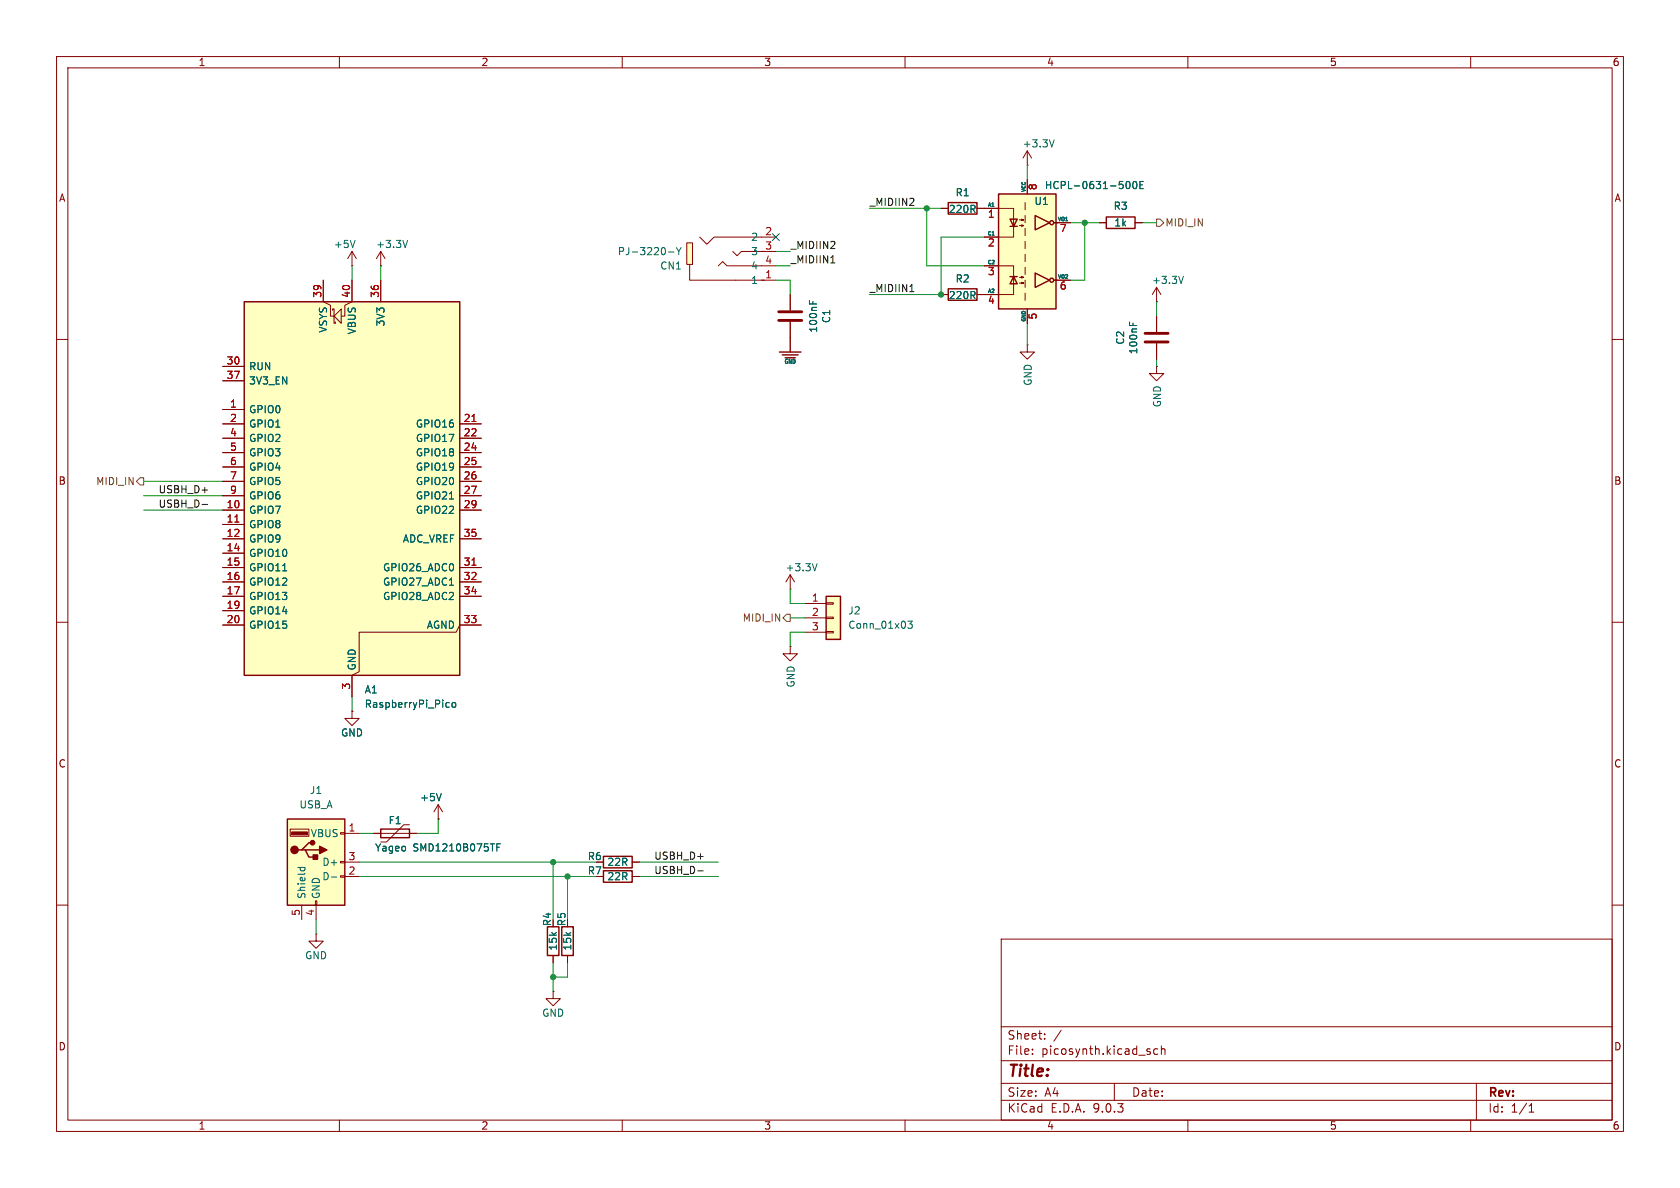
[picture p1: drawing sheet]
<svg xmlns="http://www.w3.org/2000/svg" width="297mm" height="210mm" viewBox="0 0 297 210" stroke-linecap="round" stroke-linejoin="round" font-family="sans-serif">
<g fill="none" stroke="#840000" stroke-width=".18">
<path d="M10 10h277v190h-277zM12 12h273v186h-273zM60 10v2M110 10v2M160 10v2M210 10v2M260 10v2M139.7 52.1v2.8M139.7 56.9v5.3M204.5 53.3h.1M204.5 50.8l-.8 1.3M204.5 50.8l.7 1.3"/>
<path d="M204.5 50.8v2.5M10 60h2M204.5 64.8v1.2h1.2l-1.2 1.3-1.3-1.3h1.3M204.5 64.8h.1M285 60h2M10 110h2M285 110h2M66 147.3h7.7M72.4 145.8h-1l-3.1 3h-1M10 160h2M55.9 165.1v1.3h1.2l-1.2 1.2-1.3-1.2h1.3M55.9 165.1h.1"/>
<path d="M97.8 168.9v1.3M100.3 168.9v1.3M177 166h108v32h-108zM285 160h2M60 198v2M110 198v2M160 198v2M177 194.5h108M177 191.5h108M177 187.5h108M177 181.5h108M182.5 186.3v.1"/>
<path d="M182.5 185.5v.1M184.7 183.6v.1M184.7 182.8v.1M187.6 182.1l-1.3 2M197 191.5v3M203.3 186v.3M204.7 185.5l-.5-.1-.2 .3v.4l.1 .2h.6M205.3 185.5l.2-.1 .4 .1 .1 .9M205.3 184.9v1.5M210 198v2M260 198v2M261 191.5v6.5"/>
<path d="M270.3 196.6h.9M270.3 195.5l.4-.4v1.5"/>
</g>
<path d="M137.8 62.2h3.8M138.3 62.7h2.8M138.8 63.2h1.8M67.3 146.6h5.1v1.5h-5.1zM96.8 163.8h2v5.1h-2zM99.3 163.8h2v5.1h-2z" fill="none" stroke="#840000" stroke-width=".25"/>
<path d="M143.1 53.1v.6M143.7 53.3v.4M209.2 48.8l-.4 1.3M87.8 149.8h.5M88.4 149.2h-.6v1.2" fill="none" stroke="#006464" stroke-width=".18"/>
<path d="M137.7 56.6h4M137.7 55.1h4" fill="none" stroke="#840000" stroke-width=".51"/>
<path d="M50.8 144.8h10.2v15.2h-10.2z" fill="#ffffc2"/>
<path d="M167.6 51.1h5.1v2h-5.1zM50.8 144.8h10.2v15.2h-10.2zM53.3 150.2h.7l.6 1.3h1.3M54 150.2h2.5M55.2 149h-.6l-1.3 1.2h-.6" fill="none" stroke="#840000" stroke-width=".25"/>
<g fill="#840000" stroke="#840000" stroke-width=".25">
<path d="M55.4 151.1h.7v.8h-.7z"/>
<path d="M56.5 149.6l1.3 .6-1.3 .7z"/>
<circle cx="52.1" cy="150.2" r=".63"/>
<circle cx="55.2" cy="149" r=".38"/>
</g>
<path d="M51.6 147.1h2.8v.5h-2.8z" fill="#840000" stroke="#840000" stroke-width=".18"/>
<g fill="none" stroke="#840000" stroke-width=".18">
<path d="M166.4 52.1h1.2M172.7 52.1h1.3M181.6 61v1.2h1.3l-1.3 1.3-1.3-1.3h1.3M181.6 61h.1M51.3 146.6h3.3v1.2h-3.3zM55.8 159.3h.2v.7h-.2zM60.2 147.2h.8v.2h-.8zM60.2 152.3h.8v.2h-.8zM60.2 154.8h.8v.3h-.8zM61 147.3h2.5M61 152.4h2.5M61 154.9h2.5"/>
<path d="M53.3 160v2.6M55.9 160v2.6"/>
</g>
<path d="M52.6 153.3h1.3M53.1 153.3v.4M53.9 153.3v.4M58.6 155h.9" fill="none" stroke="#006464" stroke-width=".18"/>
<path d="M121.4 42.9h1v3.8h-1z" fill="#ffffc2"/>
<g fill="none" stroke="#840000" stroke-width=".18">
<path d="M181.6 29.2h.1M181.6 26.7l-.8 1.2M181.6 26.7l.8 1.2M181.6 26.7v2.5M194.3 39.4h1.3M200.7 39.4h1.2M62.2 47h.1M62.2 44.5l-.7 1.2M62.2 44.5l.8 1.2M62.2 44.5v2.5M67.3 47h.1M67.3 44.5l-.8 1.2"/>
<path d="M67.3 44.5l.8 1.2M67.3 44.5v2.5M121.4 42.9h1v3.8h-1zM121.9 46.7v2.8h15.3M123.7 41.9l1.3 1.3 1.2-1.3h11M127 47l.8-.8 .7 .8h8.7M129.5 44.5l.8 .7 .8-.7h4M134.6 44.5h2.6M105.4 152.4h1.3M105.4 154.9h1.3M111.8 152.4h1.2M111.8 154.9h1.2"/>
</g>
<path d="M186.4 24.7l-.5 1.3M62.8 42.5l-.4 1.3M72.1 42.5l-.5 1.3M118.2 44.5h.9M119.6 43.8l.4 .6M120 44.4v.6M120.4 43.8l-.4 .6" fill="none" stroke="#006464" stroke-width=".18"/>
<path d="M195.6 38.4h5.1v2h-5.1zM106.7 151.4h5.1v2h-5.1zM106.7 153.9h5.1v2.1h-5.1z" fill="none" stroke="#840000" stroke-width=".25"/>
<path d="M176.5 34.3h10.2v20.3h-10.2z" fill="#ffffc2"/>
<g fill="none" stroke="#840000" stroke-width=".25">
<path d="M167.6 35.8h5.1v2h-5.1zM176.5 34.3h10.2v20.3h-10.2zM178.6 38.7h1.2l-.6 1.3zM183 38.1l2.5 1.3-2.5 1.2zM186.3 39.4h.6M178.6 40h1.2M178.6 48.9h1.2M179.2 48.9l.6 1.3h-1.2zM183 48.3l2.5 1.2-2.5 1.3zM186.3 49.5h.5"/>
<circle cx="185.9" cy="39.4" r=".36"/>
<circle cx="185.9" cy="49.5" r=".36"/>
</g>
<g fill="none" stroke="#840000" stroke-width=".18">
<path d="M166.4 36.8h1.2M172.7 36.8h3.8M176.7 36.8h2.5v3.3M180.2 38.9h.8l-.4 .1v-.3l.4 .2M180.2 39.9h.8l-.4 .1v-.2l.4 .1M181.2 35.8v1.3M181.2 38.1v1.3M181.6 31.8v2.5M186.7 39.4h2.5M174 41.9h2.5M174 47h2.5M174 52.1h2.5"/>
<path d="M176.7 47h2.5v3.3M179.2 50.2v1.9h-2.5M179.2 40v1.9h-2.5M180.2 49h.8l-.4 .1v-.2l.4 .1M180.2 50h.8l-.4 .2v-.3l.4 .1M181.2 40.4v1.3M181.2 42.7v1.2M181.2 45v1.2M181.2 47.2v1.3M181.2 49.5v1.3M181.2 51.8v1.3M181.6 54.6v2.6"/>
<path d="M186.7 49.5h2.5M204.5 55.9v2.8M204.5 60.7v2.8M139.7 114.3v1.3h1.3l-1.3 1.2-1.3-1.2h1.3M139.7 114.3h.1M97.8 175.3v1.2h1.3l-1.3 1.3-1.3-1.3h1.3M97.8 175.3h.1"/>
</g>
<path d="M199.2 32.2l.2-.1a.68 .68 0 0 1 .4 .6 .68 .68 0 0 1-.4 .6l-.2-.1-.1-.3zM200.4 32.2l.2-.1a.68 .68 0 0 1 .4 .6 .68 .68 0 0 1-.4 .6l-.2-.1-.1-.3zM201.5 32.7h.5M202.1 32.1h-.6v1.2h.6M175.4 41.6h.4M199.7 56.9v.6M200.3 57.1v.4" fill="none" stroke="#006464" stroke-width=".18"/>
<path d="M202.4 58.9h4.1M202.4 60.5h4.1" fill="none" stroke="#840000" stroke-width=".51"/>
<path d="M43.2 53.3h38.1v66.1h-38.1z" fill="#ffffc2"/>
<path d="M43.2 53.3h38.1v66.1h-38.1z" fill="none" stroke="#840000" stroke-width=".25"/>
<g fill="none" stroke="#840000" stroke-width=".18">
<path d="M57.1 49.5v3.8l1.3 .7v1.9h.7M58.8 54.9v-.3h.3v2.6h.2v-.3M59.1 55.9l1.2-1.3v2.6zM62.2 49.5v3.8l-1.2 .7v1.9h-.7M67.3 49.5v3.8M39.4 64.8h3.8M39.4 67.3h3.8M39.4 72.4h3.8M39.4 74.9h3.8M39.4 77.5h3.8M81.3 74.9h3.8M81.3 77.5h3.8"/>
<path d="M39.4 80h3.8M39.4 82.6h3.8M39.4 85.1h3.8M39.4 87.6h3.8M39.4 90.2h3.8M39.4 92.7h3.8M39.4 95.3h3.8M39.4 97.8h3.8M81.3 80h3.8M81.3 82.6h3.8M81.3 85.1h3.8M81.3 87.6h3.8"/>
<path d="M81.3 90.2h3.8M81.3 95.3h3.8M39.4 100.3h3.8M39.4 102.9h3.8M39.4 105.4h3.8M39.4 108h3.8M39.4 110.5h3.8M81.3 100.3h3.8M81.3 102.9h3.8M81.3 105.4h3.8M85.1 110.5h-3.8l-.7 1.3h-17.1v6.9l-1.3 .7v3.8M139.7 104.1h.1"/>
<path d="M139.7 101.6l-.8 1.3M139.7 101.6l.8 1.3M139.7 101.6v2.5M77.5 144.8h.1M77.5 142.2l-.8 1.3M77.5 142.2l.7 1.3M77.5 142.2v2.6"/>
</g>
<path d="M83.4 74.5h.8M41.5 92.3h.7M83.4 99.9h.8" fill="none" stroke="#a90000" stroke-width=".18"/>
<path d="M79.5 88.2h.7M144.5 99.6l-.5 1.3M50 100.9h.7M79.5 103.4h.7M79.1 124.2l.3 .1M79.4 125h-.3M80 124.3l.3-.1 .3 .2v.4l-.3 .2h-.3l-.1-.2zM78 140.3l-.4 1.2" fill="none" stroke="#006464" stroke-width=".18"/>
<path d="M146 105.4h2.6v7.6h-2.6z" fill="#ffffc2"/>
<path d="M146 105.4h2.6v7.6h-2.6z" fill="none" stroke="#840000" stroke-width=".25"/>
<g fill="none" stroke="#840000" stroke-width=".18">
<path d="M166.4 36.8h1.2M172.7 36.8h3.8M181.6 31.8v2.5M186.7 39.4h2.5M194.3 39.4h1.3M200.7 39.4h1.2M57.1 49.5v3.8M62.2 49.5v3.8M67.3 49.5v3.8M139.7 52.1v2.8M139.7 56.9v5.3M166.4 52.1h1.2"/>
<path d="M172.7 52.1h3.8M174 41.9h2.5M174 47h2.5M181.6 54.6v2.6M186.7 49.5h2.5M204.5 55.9v2.8M39.4 64.8h3.8M39.4 67.3h3.8M39.4 72.4h3.8M39.4 74.9h3.8M39.4 77.5h3.8M81.3 74.9h3.8"/>
<path d="M81.3 77.5h3.8M204.5 60.7v2.8M39.4 80h3.8M39.4 82.6h3.8M39.4 85.1h3.8M39.4 87.6h3.8M39.4 90.2h3.8M39.4 92.7h3.8M39.4 95.3h3.8M39.4 97.8h3.8M81.3 80h3.8M81.3 82.6h3.8"/>
<path d="M81.3 85.1h3.8M81.3 87.6h3.8M81.3 90.2h3.8M81.3 95.3h3.8M39.4 100.3h3.8M39.4 102.9h3.8M39.4 105.4h3.8M39.4 108h3.8M39.4 110.5h3.8M62.2 119.4v3.8M81.3 100.3h3.8M81.3 102.9h3.8"/>
<path d="M81.3 105.4h3.8M81.3 110.5h3.8M142.2 106.7h3.8M142.2 109.2h3.8M142.2 111.8h3.8M146 106.6h1.3v.2h-1.3zM146 109.1h1.3v.2h-1.3zM146 111.6h1.3v.3h-1.3zM62.2 125.7v1.3h1.3l-1.3 1.3-1.2-1.3h1.2M62.2 125.7h.1M66 147.3h1.3M72.4 147.3h1.3"/>
<path d="M77.5 144.8h.1M105.4 152.4h1.3M105.4 154.9h1.3M111.8 152.4h1.2M111.8 154.9h1.2M97.8 168.9v1.3M100.3 168.9v1.3"/>
</g>
<g fill="none" stroke="#006464" stroke-width=".18">
<path d="M199.2 32.2l.2-.1a.68 .68 0 0 1 .4 .6 .68 .68 0 0 1-.4 .6l-.2-.1-.1-.3zM200.4 32.2l.2-.1a.68 .68 0 0 1 .4 .6 .68 .68 0 0 1-.4 .6l-.2-.1-.1-.3zM201.5 32.7h.5M202.1 32.1h-.6v1.2h.6M143.1 53.1v.6M143.7 53.3v.4M175.4 41.6h.4M199.7 56.9v.6M200.3 57.1v.4M79.5 88.2h.7M50 100.9h.7M79.5 103.4h.7"/>
<path d="M160.5 109.8h.8l-.4 .5 .3 .1v.5l-.2 .2-.5-.2M79.1 124.2l.3 .1M79.4 125h-.3M80 124.3l.3-.1 .3 .2v.4l-.3 .2h-.3l-.1-.2zM78 140.3l-.4 1.2M87.8 149.8h.5M88.4 149.2h-.6v1.2"/>
</g>
<path d="M204.5 38.7h.6l.6 .7-.6 .6h-.6zM24.8 84.5h.6v1.2h-.6l-.7-.6zM139.1 108.6h.6v1.3h-.6l-.7-.7z" fill="none" stroke="#725600" stroke-width=".18"/>
<path d="M146.9 46.5h.7M160.8 51.6h.8M35.7 89.2h1M123.4 153.9h.9" fill="none" stroke="#0f0f0f" stroke-width=".18"/>
<g fill="none" stroke="#009600" stroke-width=".18">
<path d="M153.7 36.8h12.7M163.8 36.8v10.2h10.2M181.6 29.2v2.6M189.2 39.4h5.1M191.8 39.4v10.1h-2.6M201.9 39.4h2.6M62.2 47v2.5M67.3 47v2.5M137.2 49.5h2.5v2.6M137.2 47h2.5M137.2 44.5h2.5M174 41.9h-7.6v10.2h-12.7"/>
<path d="M181.6 57.2v3.8M204.5 53.3v2.6M204.5 63.5v1.3M25.4 85.1h14M25.4 87.6h14M25.4 90.2h14M139.7 104.1v2.6h2.5M139.7 109.2h2.5M142.2 111.8h-2.5v2.5M62.2 123.2v2.5M63.5 154.9h41.9M63.5 152.4h41.9"/>
<path d="M63.5 147.3h2.5M77.5 144.8v2.5h-3.8M97.8 152.4v10.2M100.3 154.9v7.7M113 154.9h14M113 152.4h14M55.9 162.6v2.5M97.8 170.2v5.1M100.3 170.2v2.5h-2.5"/>
</g>
<path d="M136.6 41.3l1.2 1.2M137.8 41.3l-1.2 1.2" fill="none" stroke="#000084" stroke-width=".18"/>
<path d="M83.4 74.5h.8M41.5 92.3h.7M83.4 99.9h.8" fill="none" stroke="#a90000" stroke-width=".18"/>
<g fill="#009600" stroke="#009600" stroke-width=".18">
<circle cx="100.3" cy="154.9" r=".46"/>
<circle cx="97.8" cy="172.7" r=".46"/>
<circle cx="97.8" cy="152.4" r=".46"/>
<circle cx="163.8" cy="36.8" r=".46"/>
<circle cx="166.4" cy="52.1" r=".46"/>
<circle cx="191.8" cy="39.4" r=".46"/>
</g>
<text font-size="2.8" fill="#840000" x="178" y="190.9">Title:</text>
<g font-size="2.1" fill="#840000">
<text x="178" y="184">Sheet:</text>
<text x="178" y="186.7">File:</text>
<text x="184.1" y="186.7">picosynth.kicad_sch</text>
<text x="178" y="196.9">KiCad</text>
<text x="178" y="194.1">Size:</text>
<text x="184.7" y="194.1">A4</text>
<text x="185.7" y="196.9">E.D.A.</text>
<text x="193.3" y="196.9">9.0.3</text>
<text x="200" y="194.1">Date:</text>
<text x="263" y="194.3">Rev:</text>
<text x="263" y="196.9">Id:</text>
<text x="267.1" y="196.9">1/1</text>
</g>
<g font-size="1.8" fill="#840000">
<text x="35" y="11.9">1</text>
<text x="85" y="11.9">2</text>
<text x="135" y="11.9">3</text>
<text x="185" y="11.9">4</text>
<text x="235" y="11.9">5</text>
<text x="285" y="11.9">6</text>
<text x="10.3" y="35.9">A</text>
<text x="285.3" y="35.9">A</text>
<text x="10.3" y="85.9">B</text>
<text x="285.3" y="85.9">B</text>
<text x="10.3" y="135.9">C</text>
<text x="285.3" y="135.9">C</text>
<text x="97.6" y="163.8" transform="rotate(-90 97.6 163.8)">R4</text>
<text x="100.2" y="163.8" transform="rotate(-90 100.2 163.8)">R5</text>
<text x="10.3" y="185.9">D</text>
<text x="285.3" y="185.9">D</text>
<text x="35" y="199.9">1</text>
<text x="85" y="199.9">2</text>
<text x="135" y="199.9">3</text>
<text x="185" y="199.9">4</text>
<text x="235" y="199.9">5</text>
<text x="285" y="199.9">6</text>
</g>
<g font-size="1.8" fill="#006464">
<text x="180.7" y="26.3">+3.3V</text>
<text x="168.8" y="34.9">R1</text>
<text x="184.6" y="33.6">HCPL-0631-500E</text>
<text x="167.6" y="37.8">220R</text>
<text x="182.8" y="36.4">U1</text>
<text x="196.8" y="37.3">R3</text>
<text x="196.9" y="40.2">1k</text>
<text x="58.9" y="44">+5V</text>
<text x="66.4" y="44">+3.3V</text>
<text x="109.1" y="45.3">PJ-3220-Y</text>
<text x="116.6" y="47.9">CN1</text>
<text x="132.7" y="47.9">4</text>
<text x="132.7" y="45.3">3</text>
<text x="132.7" y="42.8">2</text>
<text x="132.7" y="50.4">1</text>
<text x="167.6" y="53.1">220R</text>
<text x="168.8" y="50.1">R2</text>
<text x="203.6" y="50.4">+3.3V</text>
<text x="58" y="58.9" transform="rotate(-90 58 58.9)">VSYS</text>
<text x="63.1" y="59.2" transform="rotate(-90 63.1 59.2)">VBUS</text>
<text x="68.2" y="57.8" transform="rotate(-90 68.2 57.8)">3V3</text>
<text x="144.7" y="58.9" transform="rotate(-90 144.7 58.9)">100nF</text>
<text x="147" y="57.2" transform="rotate(-90 147 57.2)">C1</text>
<text x="43.9" y="65.6">RUN</text>
<text x="198.9" y="61" transform="rotate(-90 198.9 61)">C2</text>
<text x="201.2" y="62.7" transform="rotate(-90 201.2 62.7)">100nF</text>
<text x="43.9" y="68.2">3V3_EN</text>
<text x="182.6" y="68.3" transform="rotate(-90 182.6 68.3)">GND</text>
<text x="43.9" y="73.3">GPIO0</text>
<text x="43.9" y="75.8">GPIO1</text>
<text x="73.4" y="75.8">GPIO16</text>
<text x="205.5" y="72.1" transform="rotate(-90 205.5 72.1)">GND</text>
<text x="43.9" y="78.3">GPIO2</text>
<text x="43.9" y="80.9">GPIO3</text>
<text x="43.9" y="83.4">GPIO4</text>
<text x="73.4" y="78.3">GPIO17</text>
<text x="73.4" y="80.9">GPIO18</text>
<text x="73.4" y="83.4">GPIO19</text>
<text x="43.9" y="86">GPIO5</text>
<text x="43.9" y="88.5">GPIO6</text>
<text x="73.4" y="86">GPIO20</text>
<text x="73.4" y="88.5">GPIO21</text>
<text x="43.9" y="91">GPIO7</text>
<text x="43.9" y="93.6">GPIO8</text>
<text x="73.4" y="91">GPIO22</text>
<text x="43.9" y="96.1">GPIO9</text>
<text x="43.9" y="98.7">GPIO10</text>
<text x="43.9" y="101.2">GPIO11</text>
<text x="67.6" y="101.2">GPIO26_ADC0</text>
<text x="71.1" y="96.1">ADC_VREF</text>
<text x="138.8" y="101.2">+3.3V</text>
<text x="43.9" y="103.7">GPIO12</text>
<text x="43.9" y="106.3">GPIO13</text>
<text x="67.6" y="103.7">GPIO27_ADC1</text>
<text x="67.6" y="106.3">GPIO28_ADC2</text>
<text x="43.9" y="108.8">GPIO14</text>
<text x="43.9" y="111.4">GPIO15</text>
<text x="75.4" y="111.4">AGND</text>
<text x="149.9" y="108.8">J2</text>
<text x="149.9" y="111.4">Conn_01x03</text>
<text x="63.1" y="118.6" transform="rotate(-90 63.1 118.6)">GND</text>
<text x="64.4" y="122.8">A1</text>
<text x="64.4" y="125.3">RaspberryPi_Pico</text>
<text x="140.7" y="121.6" transform="rotate(-90 140.7 121.6)">GND</text>
<text x="60.2" y="130.4">GND</text>
<text x="52.8" y="143.1">USB_A</text>
<text x="54.7" y="140.6">J1</text>
<text x="74.2" y="141.8">+5V</text>
<text x="54.8" y="148.2">VBUS</text>
<text x="68.6" y="145.9">F1</text>
<text x="56.9" y="153.3">D+</text>
<text x="56.9" y="155.8">D-</text>
<text x="66.2" y="150.7">Yageo</text>
<text x="73" y="150.7">SMD1210B075TF</text>
<text x="103.8" y="152.2">R6</text>
<text x="103.8" y="154.8">R7</text>
<text x="107.3" y="153.3">22R</text>
<text x="107.3" y="155.8">22R</text>
<text x="54.2" y="159" transform="rotate(-90 54.2 159)">Shield</text>
<text x="56.7" y="159" transform="rotate(-90 56.7 159)">GND</text>
<text x="53.8" y="169.8">GND</text>
<text x="98.7" y="168.1" transform="rotate(-90 98.7 168.1)">15k</text>
<text x="101.2" y="168.1" transform="rotate(-90 101.2 168.1)">15k</text>
<text x="95.8" y="179.9">GND</text>
</g>
<g font-size="1.8" fill="#a90000">
<text x="183.6" y="33.7" transform="rotate(-90 183.6 33.7)">8</text>
<text x="135.2" y="41.7">2</text>
<text x="174.6" y="38.8">1</text>
<text x="187.3" y="41.4">7</text>
<text x="135.2" y="46.7">4</text>
<text x="135.2" y="44.2">3</text>
<text x="174.6" y="43.9">2</text>
<text x="56.9" y="52.7" transform="rotate(-90 56.9 52.7)">39</text>
<text x="62" y="52.7" transform="rotate(-90 62 52.7)">40</text>
<text x="67.1" y="52.7" transform="rotate(-90 67.1 52.7)">36</text>
<text x="135.2" y="49.3">1</text>
<text x="174.6" y="49">3</text>
<text x="187.3" y="51.5">6</text>
<text x="174.6" y="54.1">4</text>
<text x="183.6" y="56.6" transform="rotate(-90 183.6 56.6)">5</text>
<text x="40" y="64.5">30</text>
<text x="40" y="67.1">37</text>
<text x="40.6" y="72.1">1</text>
<text x="40.6" y="74.7">2</text>
<text x="40.6" y="77.2">4</text>
<text x="81.9" y="74.7">21</text>
<text x="81.9" y="77.2">22</text>
<text x="40.6" y="79.8">5</text>
<text x="40.6" y="82.3">6</text>
<text x="81.9" y="79.8">24</text>
<text x="81.9" y="82.3">25</text>
<text x="40" y="89.9">10</text>
<text x="40.6" y="84.8">7</text>
<text x="40.6" y="87.4">9</text>
<text x="81.9" y="84.8">26</text>
<text x="81.9" y="87.4">27</text>
<text x="81.9" y="89.9">29</text>
<text x="40" y="92.5">11</text>
<text x="40" y="95">12</text>
<text x="81.9" y="95">35</text>
<text x="40" y="97.5">14</text>
<text x="40" y="100.1">15</text>
<text x="81.9" y="100.1">31</text>
<text x="40" y="102.6">16</text>
<text x="40" y="105.2">17</text>
<text x="40" y="107.7">19</text>
<text x="81.9" y="102.6">32</text>
<text x="81.9" y="105.2">34</text>
<text x="143.4" y="106.4">1</text>
<text x="40" y="110.2">20</text>
<text x="81.9" y="110.2">33</text>
<text x="143.4" y="109">2</text>
<text x="143.4" y="111.5">3</text>
<text x="62" y="122" transform="rotate(-90 62 122)">3</text>
<text x="61.5" y="147.1">1</text>
<text x="61.5" y="152.1">3</text>
<text x="61.5" y="154.7">2</text>
<text x="53.1" y="162" transform="rotate(-90 53.1 162)">5</text>
<text x="55.6" y="162" transform="rotate(-90 55.6 162)">4</text>
</g>
<g font-size="1.8" fill="#0f0f0f">
<text x="153.7" y="36.5">_MIDIIN2</text>
<text x="139.7" y="46.6">_MIDIIN1</text>
<text x="139.7" y="44.1">_MIDIIN2</text>
<text x="153.7" y="51.7">_MIDIIN1</text>
<text x="27.9" y="89.8">USBH_D-</text>
<text x="27.9" y="87.3">USBH_D+</text>
<text x="115.6" y="152.1">USBH_D+</text>
<text x="115.6" y="154.6">USBH_D-</text>
</g>
<g font-size="1.8" fill="#725600">
<text x="205.9" y="40.2">MIDI_IN</text>
<text x="16.9" y="86">MIDI_IN</text>
<text x="131.2" y="110.1">MIDI_IN</text>
</g>
<text font-size="1.1" fill="#006464" x="138.5" y="64.5">GND</text>
<g font-size=".9" fill="#006464">
<text x="181.4" y="34.1" transform="rotate(-90 181.4 34.1)">VCC</text>
<text x="174.5" y="41.7">C1</text>
<text x="174.5" y="36.6">A1</text>
<text x="186.9" y="39.1">VO1</text>
<text x="174.5" y="46.7">C2</text>
<text x="174.5" y="51.8">A2</text>
<text x="186.9" y="49.3">VO2</text>
<text x="181.4" y="57" transform="rotate(-90 181.4 57)">GND</text>
</g>
</svg>
